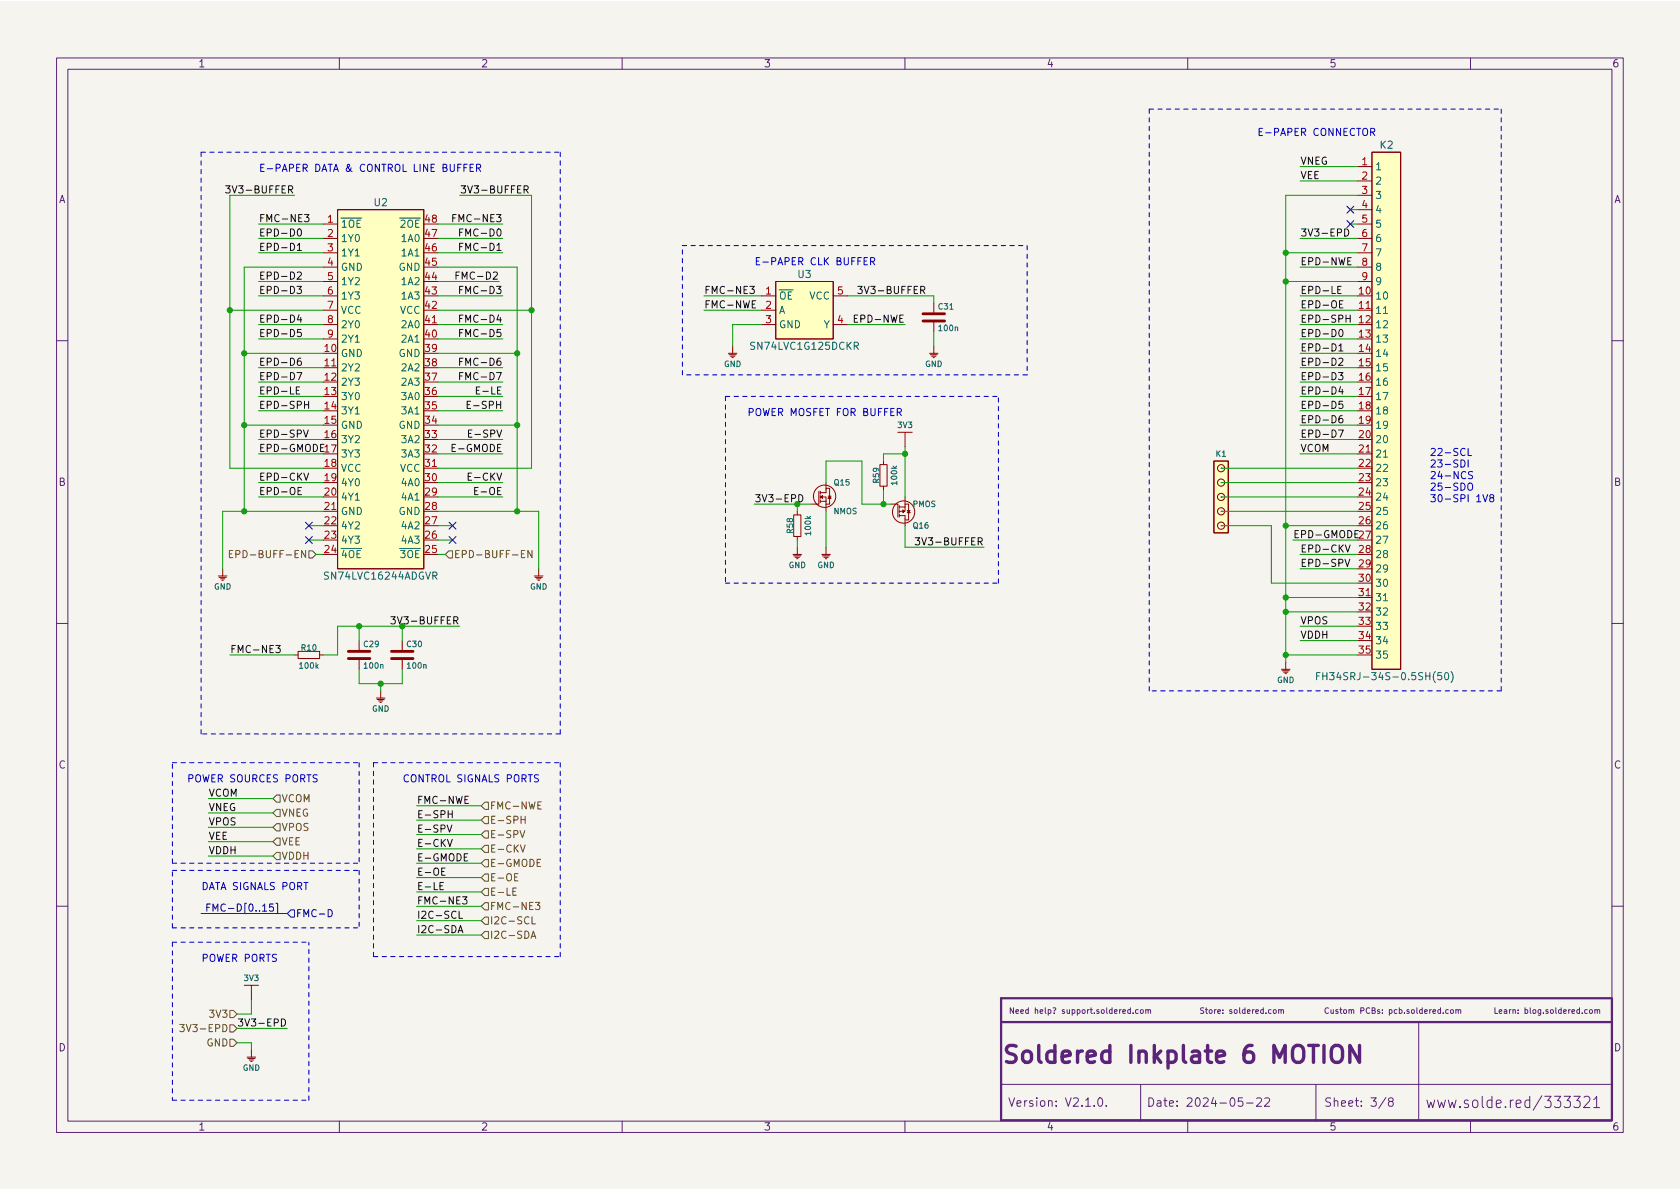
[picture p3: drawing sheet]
<svg xmlns="http://www.w3.org/2000/svg" width="297mm" height="210mm" viewBox="0 0 297 210" stroke-linecap="round" stroke-linejoin="round" font-family="sans-serif">
<path d="M0 .2h297v210.1h-297z" fill="#f5f4ef" stroke="#f5f4ef" stroke-width=".18"/>
<g fill="none" stroke="#5b2379" stroke-width=".18">
<path d="M10 10.2h277v190.1h-277zM12 12.2h273v186.1h-273zM60 10.2v2M110 10.2v2M160 10.2v2M210 10.2v2M260 10.2v2M10 60.2h2M285 60.2h2M10 110.2h2M285 110.2h2M10 160.2h2"/>
<path d="M199.9 178.6l-.3-.1-.2 .2 .1 .5h.4M199.9 178.2v1M200.3 179.1v.1M201.2 178.6l-.2-.1-.2 .2 .1 .5h.3M201.7 178.6l.3-.1 .1 .2v.3l-.1 .2-.4-.2zM202.6 178.6h.4v.6M202.6 178.5v.7M203 178.7l.1-.2 .3 .1v.6M225.2 178.6l.1-.1 .3 .1v.6l-.4-.1zM226.1 178.6h.4v.6M226.1 178.5v.7M226.5 178.7l.1-.2 .3 .1v.6"/>
<path d="M234.9 178.3a.44 .44 0 0 0-.6 .4 .44 .44 0 0 0 .6 .4M235.3 178.5l.1 .7 .3-.1M235.7 178.5v.7M236.6 178.6l-.3-.1-.1 .2v.1l.4 .1v.3h-.4M236.9 178.5h.4M237 178.2v.9l.3 .1M237.6 178.6l.3-.1 .2 .2v.3l-.2 .2-.3-.2zM238.5 178.6h.4v.6M238.5 178.5v.7M238.9 178.7l.2-.2 .2 .1 .1 .6M240.6 178.7h.5v-.4l-.5-.1v1M242.2 178.3a.44 .44 0 0 0-.7 .4 .44 .44 0 0 0 .7 .4"/>
<path d="M242.6 178.7l.4-.1 .1-.3-.5-.1v1h.4l.2-.3-.3-.2M243.9 178.6l-.2-.1-.1 .2v.1l.3 .1v.3h-.3M244.4 179.1v.1M244.4 178.6v.1M245.6 178.6l.3-.1 .2 .2-.1 .5h-.4M245.6 178.5v1M247 178.6l-.3-.1-.2 .2 .1 .5h.4M247.4 178.6l.3-.1 .2 .2-.1 .5h-.4M247.4 178.2v1M248.3 179.1v.1M249.1 178.6l-.2-.1-.2 .2 .1 .1 .3 .1v.3h-.4M249.6 178.6l.3-.1 .2 .2v.3l-.2 .2-.3-.2z"/>
<path d="M250.5 178.2v.9l.1 .1M251.5 178.6l-.3-.1-.2 .2 .1 .5h.4M251.5 178.2v1M251.9 178.9l.5-.1-.1-.2-.3-.1-.1 .2v.5h.4M252.8 178.5v.7M253.1 178.5l-.3 .2M253.4 178.9l.4-.1v-.2l-.3-.1-.1 .2v.5h.4M254.7 178.6l-.3-.1-.2 .2 .1 .5h.4M254.7 178.2v1M255.2 179.1v.1M256.1 178.6l-.3-.1-.2 .2 .1 .5h.4M256.5 178.6l.1-.1 .3 .1v.6l-.4-.1z"/>
<path d="M257.4 178.6h.4v.6M257.4 178.5v.7M257.8 178.7l.2-.2 .2 .1 .1 .6M280.6 178.6l-.2-.1-.2 .2 .1 .5h.3M281.1 178.6l.1-.1 .3 .1v.6l-.4-.1zM282 178.6h.4v.6M282 178.5v.7M282.4 178.7l.2-.2 .2 .1v.6M285 160.2h2M60 198.3v2M110 198.3v2M160 198.3v2"/>
<path d="M177 191.8h108M194.3 194.2l.2-.1a.81 .81 0 0 1 .5 .7 .81 .81 0 0 1-.3 .8h-.1a.81 .81 0 0 1-.6-.6 .81 .81 0 0 1 .3-.8zM195.6 195.5v.1M201.7 191.8v6.5M210 198.3v2M219.7 194.1h-.7l-.1 .7 .2-.1 .5 .1 .2 .2-.1 .5-.2 .1-.6-.1M220.4 195.1h1.2M222.2 194.3l.6-.2 .2 .2 .1 .3-1 1h1M223.6 194.3l.6-.2 .2 .2 .1 .3-.9 1h.9M232.7 191.8v6.5M245.1 194.1l-1.3 1.9M245.8 194.8l-.3-.3 .1-.2 .2-.2 .4 .1 .1 .2v.2l-.7 .2-.1 .3 .1 .4 .2 .1h.3l.2-.3v-.2l-.2-.3"/>
<path d="M250.8 180.7v17.6M260 198.3v2M270.5 194.6l-.5-.1-.4 .4v.6l.2 .3 .2 .1 .5-.1M270.5 193.9v2M272.6 193.8l-1.5 2.5M281.8 194.4l.5-.5v2M281.8 195.9h1"/>
</g>
<path d="M235.5 185.3a1.01 1.01 0 0 1 1.2-.4 1.01 1.01 0 0 1 .7 1v1a1 1 0 0 1-1 1 1 1 0 0 1-1-1v-1zM240.4 184.9v3l-1.7-3v3" fill="none" stroke="#5b2379" stroke-width=".6"/>
<path d="M284.8 176.5h-107.8v21.6h107.9M285 176.5v21.6M177 180.7h108" fill="none" stroke="#5b2379" stroke-width=".4"/>
<g fill="none" stroke="#840000" stroke-width=".18">
<path d="M57.1 39.6h2.6M59.7 37.1h15.2v63.5h-15.2zM240 39.6h2.6M240 29.5h2.6M240 32h2.6M240 34.5h2.6M240 37.1h2.6M242.6 26.9h5v91.5h-5zM57.1 42.2h2.6M57.1 44.7h2.6M57.1 47.2h2.6M57.1 57.4h2.6"/>
<path d="M57.1 49.8h2.6M57.1 52.3h2.6M57.1 54.9h2.6M57.1 59.9h2.6M74.9 57.4h2.6M134.6 57.4h2.6M134.6 52.3h2.6M134.6 54.9h2.6M137.2 49.8h10.1v10.1h-10.1zM147.3 57.4h2.6M147.3 52.3h2.6M165.1 53.6v1.9"/>
<path d="M165.1 56.8v1.9M240 42.2h2.6M240 44.7h2.6M240 47.2h2.6M240 49.8h2.6M240 54.9h2.6M57.1 65h2.6M128.8 62.5h1.5M128.9 62.7h1.3M129.2 63h.7M129.4 63.2h.3M129.5 61.2v1.3"/>
<path d="M158.7 76.4h2.6M160 76.4v2.6M164.3 62.5h1.6M164.5 62.7h1.2M164.7 63h.8M165 63.2h.2M165.1 61.2v1.3M57.1 90.4h2.6M74.9 82.8h2.6M140.2 98h1.5M140.3 91.1h1.3v3.8h-1.3zM140.3 98.3h1.3"/>
<path d="M140.6 98.5h.8M140.8 98.8h.3M141 90.4v.6M141 94.9v.6M141 96.8v1.2M144.8 86.9v2.2h-1.3M145 87.9h1v.7M145 86.9v.5M145 87.6v.5M145 88.4v.5M145 88.6h1M145.2 87.9l.2-.3v.5z"/>
<path d="M145.3 98h1.5M145.4 98.3h1.3M145.7 98.5h.7M145.9 98.8h.3M146 86.4h.7v2.7h-.7M146 85.3v1.8h-1M146 88.6v1.8M146 96.8v1.2M146.4 87.8h.5M155.6 82.2h1.2v3.8h-1.2zM156.2 81.5v.7M156.2 86v.6"/>
<path d="M157.5 89.1h1.2v2.3M159 89.4v.5M159 90.2v.5M159 90.9v.5M159 89.7h1M159 91.2h1v1.8M159.6 90.2l.3 .2-.3 .3zM160 89.7v.7h-1M160 89.1h.7v2.8h-.7M160 87.9v1.8M160.4 90.3h.5M160.7 90.3l.2 .4h-.5z"/>
<path d="M214.6 81.5h2.6v12.7h-2.6zM215.9 93h.1M215.9 90.4h.1M215.9 87.9h.1M215.9 85.3h.1M215.9 82.8h.1M240 80.3h2.6M38.6 101.8h1.5M38.7 102.1h1.3M39 102.4h.8M39.2 102.6h.3M39.4 100.6v1.2"/>
<path d="M52.1 115.8h.6M52.7 115.2h3.8v1.3h-3.8zM56.5 115.8h.6M63.5 113.3v1.9M63.5 116.5v1.9M71.1 113.3v1.9M71.1 116.5v1.9M94.5 101.8h1.5M94.6 102.1h1.3M94.9 102.4h.7M95.1 102.6h.3M95.2 100.6v1.2"/>
<path d="M226.6 118.4h1.5M226.7 118.6h1.3M226.9 118.9h.8M227.2 119.1h.3M227.3 117.1v1.3M240 105.7h2.6M66.5 123.4h1.6M66.7 123.7h1.2M66.9 123.9h.8M67.2 124.2h.2M67.3 122.2v1.2M43.2 174.2h2.5"/>
<path d="M44.4 174.2v2.6M43.7 186.9h1.5M43.8 187.2h1.3M44.1 187.4h.7M44.3 187.7h.3M44.4 185.7v1.2"/>
<circle cx="145.8" cy="87.8" r="1.97"/>
<circle cx="159.8" cy="90.5" r="1.97"/>
<circle cx="215.9" cy="82.8" r=".63"/>
<circle cx="215.9" cy="93" r=".63"/>
<circle cx="215.9" cy="87.9" r=".63"/>
<circle cx="215.9" cy="90.4" r=".63"/>
<circle cx="215.9" cy="85.3" r=".63"/>
</g>
<g fill="#ffffc2" stroke="#ffffc2" stroke-width=".18">
<path d="M59.7 37.1h15.2v63.5h-15.2z"/>
<path d="M137.2 49.8h10.1v10.1h-10.1z"/>
<path d="M214.6 81.5h2.6v12.7h-2.6z"/>
<path d="M242.6 26.9h5v91.5h-5z"/>
</g>
<path d="M163.2 56.8h3.8M163.2 55.5h3.8M61.6 116.5h3.8M61.6 115.2h3.8M69.2 116.5h3.8M69.2 115.2h3.8" fill="none" stroke="#840000" stroke-width=".5"/>
<path d="M244.6 55.4h.7M244.6 80.8h.7M232.8 119.5h.4M233.4 118.9h-.6v1.3M233.9 119.5h.7M233.9 118.9v1.3M244.6 106.2h.7M255.6 119l.1-.1a.68 .68 0 0 1 .5 .7 .68 .68 0 0 1-.5 .6 .85 .85 0 0 1-.1-1.2zM256.6 118.8a1.46 1.46 0 0 1 0 1.9" fill="none" stroke="#006464" stroke-width=".18"/>
<path d="M146.7 87.8l.2 .3h-.5z" fill="none" stroke="#840000" stroke-width=".2"/>
<g fill="none" stroke="#725600" stroke-width=".18">
<path d="M40.6 97.9h.4M41.2 97.3h-.6v1.3h.6M41.7 98l.6-.1 .1-.1v-.3l-.7-.2v1.3M54.6 97.4h.6l.7 .6-.7 .7h-.6zM79.4 97.4h.6v1.3h-.6l-.7-.7zM92.2 97.9h.4M92.8 97.3h-.6v1.3h.6M94.1 97.3v1.3l-.8-1.3v1.3M48.9 148.2h.6v1.3h-.6l-.6-.7zM48.9 145.7h.6v1.2h-.6l-.6-.6zM48.9 143.1h.6v1.3h-.6l-.6-.6zM48.9 140.6h.6v1.3h-.6l-.6-.7z"/>
<path d="M48.9 150.7h.6v1.3h-.6l-.6-.6zM85.7 157.1h.7v1.3h-.7l-.6-.7zM85.7 159.6h.7v1.3h-.7l-.6-.6zM85.7 152h.7v1.3h-.7l-.6-.7zM85.7 144.4h.7v1.3h-.7l-.6-.7zM85.7 149.5h.7v1.2h-.7l-.6-.6zM85.7 146.9h.7v1.3h-.7l-.6-.6zM85.7 141.9h.7v1.2h-.7l-.6-.6zM85.7 154.6h.7v1.2h-.7l-.6-.6zM90.7 157.6h.4M91 155.1h.4M91.3 157h-.6v1.3h.6"/>
<path d="M91.6 154.5h-.6v1.3h.6M91.9 146.9l.5 1.2 .4-1.2M92 149.4l.4 1.3 .5-1.3M92.1 144.9h.8M92.9 144.3v1.3M94.7 159.6h.8l-.5 .5 .4 .1v.5l-.2 .1-.5-.1M95.6 152h-.6v1.2h.6M95.7 141.8h-.6v1.3h.6M40.6 178.7h.7l.6 .6-.6 .7h-.7zM85.7 164.7h.7v1.3h-.7l-.6-.7zM85.7 162.2h.7v1.2h-.7l-.6-.6zM93.9 165.9l.4-1.2 .4 1.2"/>
<path d="M94 165.6h.6M94.1 162.1v1.3h.6M31.8 181.2h.8l-.5 .4 .4 .2v.5l-.2 .1-.5-.1M40.6 181.2h.7l.6 .7-.6 .6h-.7zM40.6 183.8h.7l.6 .6-.6 .6h-.7z"/>
</g>
<g fill="none" stroke="#000084" stroke-width=".18">
<path d="M238.2 36.5l1.2 1.2M238.2 39l1.2 1.2M239.4 36.5l-1.2 1.2M239.4 39l-1.2 1.2M54 94.9l1.2 1.2M54 92.3l1.2 1.3M55.2 94.9l-1.2 1.2M55.2 92.3l-1.2 1.3M79.4 92.3l1.2 1.3M79.4 94.9l1.2 1.2M80.6 92.3l-1.2 1.3M80.6 94.9l-1.2 1.2"/>
<path d="M37.2 159.9h-.6v1.2M35.6 161.5h15.2M36.6 160.5h.4M37.7 161.1v-1.2l.4 .9 .4-.9v1.2M50.8 161.5l.6-.6h.7v1.3h-.7zM58 160.8a.64 .64 0 0 1 .8 .7 .64 .64 0 0 1-.8 .6z"/>
</g>
<g fill="none" stroke="#0f0f0f" stroke-width=".18">
<path d="M39.9 32.9h.8l-.4 .4 .3 .2v.5l-.2 .1-.5-.1M53.8 37.9h.8l-.4 .5 .4 .1v.6l-.2 .1-.6-.1M80.1 38.5h.4M80.7 37.9h-.6v1.3M92.7 33.5h.6l.1-.2-.1-.3-.6-.1v1.2M93 33.5l.4 .6M52.5 50.6h.8l-.4 .5 .3 .1v.6l-.1 .1-.6-.1M52.6 48.2l.5-.1 .2 .4-.8 .9h.8M52.6 43.4l.3-.4v1.3M52.6 44.3h.7M52.7 40.6l.2-.1a.68 .68 0 0 1 .4 .6 .68 .68 0 0 1-.4 .6l-.2-.1-.1-.3zM52.9 55.7l-.3 .9h.8"/>
<path d="M53.2 56.1v.9M53.2 58.3h-.6v.6l.2-.2 .4 .1 .1 .2-.1 .4-.1 .1-.5-.1M80.6 48.7h.5M81.2 48.1h-.6v1.3M81.3 41.1h.4M81.3 56.3h.4M81.3 51.2h.4M81.3 58.9h.4M81.3 43.6h.4M81.9 40.5h-.6v1.2M81.9 55.7h-.6v1.3M81.9 58.3h-.6v1.2"/>
<path d="M81.9 43h-.6v1.3M81.9 50.6h-.6v1.3M132.6 50.6h.8l-.5 .5 .4 .1v.6l-.2 .1-.5-.1M133.6 53.2h-.6v1.2h.6M151.1 56.3h.4M151.7 50.6h.7l-.4 .5 .4 .1v.6l-.2 .1-.5-.1M151.7 55.7h-.6v1.3h.6M236.5 51.2h.5M236.8 58.4l.2-.1a.68 .68 0 0 1 .5 .6 .68 .68 0 0 1-.5 .6l-.2-.1-.1-.4zM236.8 53.8h.5M237.1 50.6h-.6v1.3h.6M237.4 53.2h-.6v1.2h.6"/>
<path d="M237.7 40.5a.64 .64 0 0 1 .8 .6 .64 .64 0 0 1-.8 .6zM238 56.3h.7M238.3 46.2h.4M238.7 55.7v1.3M238.9 45.6h-.6v1.2h.6M52.4 69h.4M52.5 65.9h.9l-.6 1.2M53 68.4h-.6v1.3h.6M53.2 63.3l-.4 .1a.86 .86 0 0 0 0 1.2l.4-.1 .1-.4-.2-.3h-.3l-.2 .3M53.7 76l.4 1.3 .4-1.3M53.8 71.6h.8M54.6 71v1.2"/>
<path d="M79.9 79.2h.5M80.5 78.6h-.6v1.2h.6M81.3 63.9h.4M81.3 66.5h.4M81.9 63.3h-.6v1.3M81.9 65.9h-.6v1.2M82.6 71.6h.4M82.8 76.6h.5M83.2 71h-.6v1.2h.6M83.4 76h-.6v1.3h.6M84.2 69h.5M84.8 68.4h-.6v1.3h.6"/>
<path d="M236.7 76h.8l-.5 1.3M236.7 65.9h.7l-.4 .5 .4 .1v.5l-.2 .1-.5-.1M236.7 61.2l.4-.4v1.3M236.7 63.5l.5-.2 .2 .4-.7 .9h.7M236.7 62.1h.7M237 68.4l-.3 .9h.8M237.3 73.5l-.3 .1a.86 .86 0 0 0 0 1.2l.4-.2v-.4l-.2-.2h-.2l-.3 .2M237.3 68.8v.9M237.4 71h-.6l-.1 .6 .2-.2 .4 .1 .1 .2v.4l-.2 .1-.5-.1M52.7 86.8h.4M53.3 86.2h-.6v1.3h.6M53.7 83.7l.4 1.2 .5-1.2"/>
<path d="M82.8 84.3h.4M83.4 83.7h-.6v1.2h.6M83.9 86.8h.4M84.5 86.2h-.6v1.3h.6M141.2 87.5a.64 .64 0 0 1 .8 .6 .64 .64 0 0 1-.8 .6zM161.8 95.1h.8l-.4 .5 .3 .1v.5l-.1 .2-.6-.2M237.8 98.9l.4 1.3 .5-1.3M237.9 96.4l.4 1.2 .4-1.2M48.8 114.1h.7l-.4 .5 .4 .1v.6l-.2 .1-.5-.1M69.1 109.1h.8l-.4 .4 .3 .2v.5l-.1 .1-.6-.1M77.8 156.7h.4M78.1 154.1h.4"/>
<path d="M78.4 156h-.6v1.3h.6M78.7 153.5h-.6v1.3h.6M79.1 145.9l.4 1.3 .4-1.3M79.1 148.4l.4 1.3 .5-1.3M79.2 144h.8M80 143.3v1.3M81.8 158.6h.8l-.5 .5 .4 .1v.5l-.2 .2-.5-.2M82.7 151h-.6v1.2h.6M82.8 140.8h-.6v1.3h.6M81 164.9l.4-1.2 .4 1.2M81.1 164.6h.6M81.2 161.1v1.3h.6"/>
<path d="M42.1 180.2h.8l-.4 .5 .4 .1v.5l-.2 .1-.6-.1"/>
</g>
<g fill="none" stroke="#0000c2" stroke-width=".18">
<path d="M82 29.7h.4M82.6 29h-.6v1.3M83.1 29.7h.4M83.7 29h-.6v1.3h.6M84.3 29.7h.6l.1-.2-.1-.3-.6-.2v1.3M84.6 29.7l.4 .6M242.3 23.4l.6-.1 .2-.2-.1-.3-.7-.1v1.3M242.6 23.4l.5 .6M152.8 46.2h.4M153.4 45.6h-.6v1.2h.6M153.9 46.2h.6l.2-.2-.1-.3-.7-.1v1.2M154.2 46.2l.5 .6"/>
<path d="M158.6 72.9l.6-.1 .2-.1-.1-.4-.7-.1v1.3M158.9 72.9l.5 .6M259.6 79.3v1.3h.6M258.3 81.3a.64 .64 0 0 1 .7 .7 .64 .64 0 0 1-.7 .6zM259.6 81.3v1.3M259.7 85.5l.1-.1a.43 .43 0 0 1 .6 .4v.5a.42 .42 0 0 1-.5 .4 .42 .42 0 0 1-.4-.4v-.5zM260.4 83.4h-.5l-.3 .2 .2 .3 .5 .3v.3l-.2 .1h-.5M262.2 87.5l.4 1.2 .4-1.2M263.6 88l-.2-.2v-.2l.2-.1h.4l.1 .4-.6 .2-.1 .2v.3l.2 .1h.4l.1-.2v-.4l-.2-.1M56.1 137.1l-.5-.1-.2 .2 .1 .3 .5 .3v.3l-.2 .2-.4-.1M95.2 137.1l-.5-.1-.2 .1v.4l.6 .2 .1 .3-.2 .3-.5-.1M53.7 156h.7"/>
</g>
<g fill="none" stroke="#0000c2" stroke-width=".18" stroke-dasharray=".8 .8">
<path d="M203.2 19.3v102.9M203.2 19.3h62.2M265.4 19.3v102.9M35.6 26.9h63.5M35.6 26.9v102.9M99.1 26.9v102.9M120.6 43.4h61M181.6 43.4v22.9M120.6 66.3v-22.9M128.3 70.1v33M128.3 70.1h48.2M181.6 66.3h-61"/>
<path d="M128.3 103.1h48.2M176.5 103.1v-33M30.5 134.9h33M63.5 134.9v17.7M66 134.9h33.1M99.1 129.8h-63.5M99.1 134.9v34.3M265.4 122.2h-62.2M30.5 152.6h33M30.5 153.9h33M30.5 152.6v-17.7M63.5 153.9v10.2"/>
<path d="M30.5 166.6v28M30.5 164.1v-10.2M30.5 166.6h24.1M30.5 164.1h33M66 169.2h33.1M66 169.2v-34.3M30.5 194.6h24.1M54.6 194.6v-28"/>
</g>
<g fill="none" stroke="#009600" stroke-width=".18">
<path d="M45.7 39.6h11.4M52.1 34.5h-11.5v48.3h16.5M77.5 39.6h11.4M81.3 34.5h12.7v48.3h-16.5M229.9 32h10.1M229.9 29.5h10.1M238.8 39.6h1.2M238.8 37.1h1.2M240 34.5h-12.7v82.6M40.6 54.9h16.5M45.7 49.8h11.4M45.7 44.7h11.4"/>
<path d="M45.7 42.2h11.4M45.7 59.9h11.4M45.7 52.3h11.4M45.7 57.4h11.4M57.1 47.2h-13.9v43.2M77.5 49.8h10.8M77.5 44.7h11.4M77.5 42.2h11.4M77.5 59.9h11.4M77.5 52.3h11.4M77.5 57.4h11.4M77.5 54.9h16.5"/>
<path d="M77.5 47.2h13.9v43.2M124.5 52.3h10.1M124.5 54.9h10.1M134.6 57.4h-5.1v3.8M149.9 52.3h15.2v1.3M149.9 57.4h10.1M165.1 58.7v2.5M227.3 49.8h12.7M227.3 44.7h12.7M229.9 42.2h10.1M229.9 59.9h10.1M229.9 52.3h10.1"/>
<path d="M229.9 57.4h10.1M229.9 54.9h10.1M229.9 47.2h10.1M43.2 62.5h13.9M43.2 75.2h13.9M45.7 67.6h11.4M45.7 65h11.4M45.7 72.6h11.4M45.7 77.7h11.4M45.7 70.1h11.4M77.5 62.5h13.9M77.5 67.6h11.4"/>
<path d="M77.5 65h11.4M77.5 72.6h11.4M77.5 77.7h11.4M77.5 75.2h13.9M77.5 70.1h11.4M160 79v8.9M229.9 62.5h10.1M229.9 67.6h10.1M229.9 65h10.1M229.9 72.6h10.1M229.9 77.7h10.1M229.9 75.2h10.1"/>
<path d="M229.9 70.1h10.1M45.7 85.3h11.4M45.7 87.9h11.4M45.7 80.3h11.4M54.6 93h2.5M54.6 95.5h2.5M55.9 98h1.2M57.1 90.4h-17.7v10.2M77.5 85.3h11.4M77.5 87.9h11.4M77.5 80.3h11.4M77.5 90.4h17.7v10.2"/>
<path d="M77.5 93h2.5M77.5 98h1.2M77.5 95.5h2.5M133.3 89.1h10.2M141 89.1v1.3M141 95.5v1.3M146 85.3v-3.8h6.4v7.6h5.1M146 90.4v6.4M156.2 86.6v2.5M160 80.3h-3.8v1.2M160 93v3.8h14M215.9 82.8h24.1"/>
<path d="M215.9 85.3h24.1M215.9 87.9h24.1M215.9 90.4h24.1M215.9 93h8.9v10.1h15.2M227.3 93h12.7M228.6 95.5h11.4M229.9 80.3h10.1M229.9 98h10.1M40.6 115.8h11.5M63.5 110.7v2.6M63.5 118.4v2.5h7.6v-2.5M71.1 110.7v2.6"/>
<path d="M81.3 110.7h-21.6v5.1h-2.6M227.3 105.7h12.7M227.3 108.2h12.7M227.3 115.8h12.7M229.9 100.6h10.1M229.9 113.3h10.1M229.9 110.7h10.1M67.3 120.9v1.3M36.8 141.2h11.5M36.8 143.8h11.5M36.8 151.4h11.5M36.8 148.8h11.5"/>
<path d="M36.8 146.3h11.5M73.7 142.5h11.4M73.7 145h11.4M73.7 147.6h11.4M73.7 150.1h11.4M73.7 152.6h11.4M73.7 155.2h11.4M73.7 157.7h11.4M44.4 176.8v2.5h-2.5M73.7 160.3h11.4M73.7 165.3h11.4M73.7 162.8h11.4"/>
<path d="M41.9 184.4h2.5v1.3M41.9 181.9h8.9"/>
</g>
<g fill="#009600" stroke="#009600" stroke-width=".18">
<circle cx="156.2" cy="89.1" r=".46"/>
<circle cx="227.3" cy="115.8" r=".46"/>
<circle cx="160" cy="80.3" r=".46"/>
<circle cx="227.3" cy="49.8" r=".46"/>
<circle cx="227.3" cy="44.7" r=".46"/>
<circle cx="227.3" cy="105.7" r=".46"/>
<circle cx="227.3" cy="108.2" r=".46"/>
<circle cx="227.3" cy="93" r=".46"/>
<circle cx="94" cy="54.9" r=".46"/>
<circle cx="91.4" cy="62.5" r=".46"/>
<circle cx="91.4" cy="75.2" r=".46"/>
<circle cx="141" cy="89.1" r=".46"/>
<circle cx="91.4" cy="90.4" r=".46"/>
<circle cx="63.5" cy="110.7" r=".46"/>
<circle cx="71.1" cy="110.7" r=".46"/>
<circle cx="67.3" cy="120.9" r=".46"/>
<circle cx="40.6" cy="54.9" r=".46"/>
<circle cx="43.2" cy="75.2" r=".46"/>
<circle cx="43.2" cy="62.5" r=".46"/>
<circle cx="43.2" cy="90.4" r=".46"/>
</g>
<text font-size="4.2" fill="#5b2379" x="177" y="188">Soldered Inkplate 6 MOTION</text>
<g font-size="2.8" fill="#5b2379">
<text x="252" y="196">www.solde.red/</text>
<text x="272.8" y="196">333321</text>
</g>
<g font-size="2.1" fill="#5b2379">
<text x="178.2" y="195.7">Version: V2.1.0.</text>
<text x="202.7" y="195.7">Date: 2024-05-22</text>
<text x="234" y="195.7">Sheet: 3/8</text>
</g>
<g font-size="1.8" fill="#5b2379">
<text x="35" y="11.9">1</text>
<text x="85" y="11.9">2</text>
<text x="135" y="11.9">3</text>
<text x="185" y="11.9">4</text>
<text x="235" y="11.9">5</text>
<text x="285" y="11.9">6</text>
<text x="10.3" y="35.9">A</text>
<text x="285.3" y="35.9">A</text>
<text x="10.3" y="85.9">B</text>
<text x="285.3" y="85.9">B</text>
<text x="10.3" y="135.9">C</text>
<text x="285.3" y="135.9">C</text>
<text x="10.3" y="185.9">D</text>
<text x="285.3" y="185.9">D</text>
<text x="35" y="199.9">1</text>
<text x="85" y="199.9">2</text>
<text x="135" y="199.9">3</text>
<text x="185" y="199.9">4</text>
<text x="235" y="199.9">5</text>
<text x="285" y="199.9">6</text>
</g>
<g font-size="1.8" fill="#0000c2">
<text x="222.2" y="24">E-PAPER CONNECTOR</text>
<text x="45.7" y="30.4">E-PAPER DATA &amp; CONTROL LINE BUFFER</text>
<text x="133.3" y="46.9">E-PAPER CLK BUFFER</text>
<text x="132.1" y="73.6">POWER MOSFET FOR BUFFER</text>
<text x="252.7" y="80.6">22-SCL</text>
<text x="252.7" y="82.7">23-SDI</text>
<text x="252.7" y="84.7">24-NCS</text>
<text x="252.7" y="86.8">25-SDO</text>
<text x="252.7" y="88.8">30-SPI 1V8</text>
<text x="33" y="138.3">POWER SOURCES PORTS</text>
<text x="71.1" y="138.3">CONTROL SIGNALS PORTS</text>
<text x="35.6" y="157.4">DATA SIGNALS PORT</text>
<text x="35.6" y="170.1">POWER PORTS</text>
</g>
<g font-size="1.8" fill="#0f0f0f">
<text x="229.9" y="29.1">VNEG</text>
<text x="41.2" y="34.2">3V3-BUFFER</text>
<text x="81.3" y="34.2">3V3-BUFFER</text>
<text x="229.9" y="31.6">VEE</text>
<text x="45.7" y="41.8">EPD-D0</text>
<text x="45.7" y="39.3">FMC-NE3</text>
<text x="81" y="39.3">FMC-NE3</text>
<text x="82.2" y="41.8">FMC-D0</text>
<text x="229.9" y="41.8">3V3-EPD</text>
<text x="45.7" y="44.3">EPD-D1</text>
<text x="82.2" y="44.3">FMC-D1</text>
<text x="229.9" y="46.9">EPD-NWE</text>
<text x="45.7" y="52">EPD-D3</text>
<text x="45.7" y="49.4">EPD-D2</text>
<text x="81.6" y="49.4">FMC-D2</text>
<text x="82.2" y="52">FMC-D3</text>
<text x="124.5" y="52">FMC-NE3</text>
<text x="152.9" y="52">3V3-BUFFER</text>
<text x="229.9" y="52">EPD-LE</text>
<text x="45.7" y="57">EPD-D4</text>
<text x="45.7" y="59.6">EPD-D5</text>
<text x="82.2" y="57">FMC-D4</text>
<text x="82.2" y="59.6">FMC-D5</text>
<text x="124.5" y="54.5">FMC-NWE</text>
<text x="151.7" y="57">EPD-NWE</text>
<text x="229.9" y="54.5">EPD-OE</text>
<text x="229.9" y="57">EPD-SPH</text>
<text x="229.9" y="59.6">EPD-D0</text>
<text x="45.7" y="64.7">EPD-D6</text>
<text x="82.2" y="64.7">FMC-D6</text>
<text x="229.9" y="62.1">EPD-D1</text>
<text x="229.9" y="64.7">EPD-D2</text>
<text x="45.7" y="67.2">EPD-D7</text>
<text x="45.7" y="69.7">EPD-LE</text>
<text x="82.2" y="67.2">FMC-D7</text>
<text x="84.9" y="69.7">E-LE</text>
<text x="229.9" y="67.2">EPD-D3</text>
<text x="229.9" y="69.7">EPD-D4</text>
<text x="45.7" y="72.3">EPD-SPH</text>
<text x="45.7" y="77.4">EPD-SPV</text>
<text x="83.5" y="72.3">E-SPH</text>
<text x="83.6" y="77.4">E-SPV</text>
<text x="229.9" y="72.3">EPD-D5</text>
<text x="229.9" y="74.8">EPD-D6</text>
<text x="229.9" y="77.4">EPD-D7</text>
<text x="45.7" y="79.9">EPD-GMODE 17</text>
<text x="80.4" y="79.9">E-GMODE</text>
<text x="229.9" y="79.9">VCOM</text>
<text x="45.7" y="85">EPD-CKV</text>
<text x="45.7" y="87.5">EPD-OE</text>
<text x="83.4" y="85">E-CKV</text>
<text x="84.6" y="87.5">E-OE</text>
<text x="133.3" y="88.8">3V3-EPD</text>
<text x="228.6" y="95.1">EPD-GMODE 27</text>
<text x="163.1" y="96.4">3V3-BUFFER</text>
<text x="229.9" y="100.2">EPD-SPV</text>
<text x="229.9" y="97.7">EPD-CKV</text>
<text x="70.4" y="110.4">3V3-BUFFER</text>
<text x="229.9" y="110.4">VPOS</text>
<text x="229.9" y="112.9">VDDH</text>
<text x="40.6" y="115.5">FMC-NE3</text>
<text x="36.8" y="143.4">VNEG</text>
<text x="36.8" y="140.9">VCOM</text>
<text x="73.7" y="142.1">FMC-NWE</text>
<text x="36.8" y="148.5">VEE</text>
<text x="36.8" y="145.9">VPOS</text>
<text x="73.7" y="149.8">E-CKV</text>
<text x="73.7" y="147.2">E-SPV</text>
<text x="73.7" y="144.7">E-SPH</text>
<text x="36.8" y="151">VDDH</text>
<text x="73.7" y="152.3">E-GMODE</text>
<text x="73.7" y="154.8">E-OE</text>
<text x="73.7" y="159.9">FMC-NE3</text>
<text x="73.7" y="157.4">E-LE</text>
<text x="73.7" y="162.5">I2C-SCL</text>
<text x="73.7" y="165">I2C-SDA</text>
<text x="43.4" y="181.5">3V3-EPD</text>
</g>
<g font-size="1.8" fill="#a90000">
<text x="240.8" y="29.2">1</text>
<text x="240.8" y="31.7">2</text>
<text x="240.8" y="34.3">3</text>
<text x="57.9" y="39.4">1</text>
<text x="57.9" y="41.9">2</text>
<text x="75.2" y="41.9">47</text>
<text x="75.2" y="39.4">48</text>
<text x="240.8" y="36.8">4</text>
<text x="240.8" y="39.4">5</text>
<text x="240.8" y="41.9">6</text>
<text x="57.9" y="44.4">3</text>
<text x="57.9" y="47">4</text>
<text x="75.2" y="47">45</text>
<text x="75.2" y="44.4">46</text>
<text x="240.8" y="44.4">7</text>
<text x="240.8" y="47">8</text>
<text x="57.9" y="49.5">5</text>
<text x="57.9" y="52.1">6</text>
<text x="75.2" y="52.1">43</text>
<text x="75.2" y="49.5">44</text>
<text x="135.4" y="52.1">1</text>
<text x="148.1" y="52.1">5</text>
<text x="240.3" y="52.1">10</text>
<text x="240.8" y="49.5">9</text>
<text x="57.9" y="54.6">7</text>
<text x="57.9" y="57.1">8</text>
<text x="57.9" y="59.7">9</text>
<text x="75.2" y="59.7">40</text>
<text x="75.2" y="57.1">41</text>
<text x="75.2" y="54.6">42</text>
<text x="135.4" y="54.6">2</text>
<text x="135.4" y="57.1">3</text>
<text x="148.1" y="57.1">4</text>
<text x="240.3" y="54.6">11</text>
<text x="240.3" y="57.1">12</text>
<text x="240.3" y="59.7">13</text>
<text x="57.4" y="62.2">10</text>
<text x="57.4" y="64.8">11</text>
<text x="75.2" y="64.8">38</text>
<text x="75.2" y="62.2">39</text>
<text x="240.3" y="62.2">14</text>
<text x="240.3" y="64.8">15</text>
<text x="57.4" y="67.3">12</text>
<text x="57.4" y="69.8">13</text>
<text x="75.2" y="69.8">36</text>
<text x="75.2" y="67.3">37</text>
<text x="240.3" y="67.3">16</text>
<text x="240.3" y="69.8">17</text>
<text x="57.4" y="72.4">14</text>
<text x="57.4" y="74.9">15</text>
<text x="57.4" y="77.5">16</text>
<text x="75.2" y="77.5">33</text>
<text x="75.2" y="74.9">34</text>
<text x="75.2" y="72.4">35</text>
<text x="240.3" y="72.4">18</text>
<text x="240.3" y="74.9">19</text>
<text x="240.3" y="77.5">20</text>
<text x="57.4" y="82.5">18</text>
<text x="75.2" y="82.5">31</text>
<text x="75.2" y="80">32</text>
<text x="240.3" y="80">21</text>
<text x="240.3" y="82.5">22</text>
<text x="57.4" y="85.1">19</text>
<text x="57.4" y="87.6">20</text>
<text x="75.2" y="87.6">29</text>
<text x="75.2" y="85.1">30</text>
<text x="240.3" y="85.1">23</text>
<text x="240.3" y="87.6">24</text>
<text x="57.4" y="90.2">21</text>
<text x="57.4" y="92.7">22</text>
<text x="57.4" y="95.2">23</text>
<text x="75.2" y="95.2">26</text>
<text x="75.2" y="92.7">27</text>
<text x="75.2" y="90.2">28</text>
<text x="240.3" y="90.2">25</text>
<text x="240.3" y="92.7">26</text>
<text x="57.4" y="97.8">24</text>
<text x="75.2" y="97.8">25</text>
<text x="240.3" y="97.8">28</text>
<text x="240.3" y="100.3">29</text>
<text x="240.3" y="102.9">30</text>
<text x="240.3" y="105.4">31</text>
<text x="240.3" y="107.9">32</text>
<text x="240.3" y="110.5">33</text>
<text x="240.3" y="113">34</text>
<text x="240.3" y="115.6">35</text>
</g>
<g font-size="1.8" fill="#006464">
<text x="244" y="26.3">K2</text>
<text x="243.1" y="30.1">1</text>
<text x="243.1" y="32.6">2</text>
<text x="243.1" y="35.2">3</text>
<text x="60.2" y="40.3">~{1OE}</text>
<text x="66.2" y="36.4">U2</text>
<text x="69.5" y="40.3">~{2OE}</text>
<text x="243.1" y="37.7">4</text>
<text x="243.1" y="40.3">5</text>
<text x="60.2" y="42.8">1Y0</text>
<text x="60.2" y="45.3">1Y1</text>
<text x="60.2" y="47.9">GND</text>
<text x="70.5" y="47.9">GND</text>
<text x="71.2" y="45.3">1A1</text>
<text x="71.2" y="42.8">1A0</text>
<text x="243.1" y="42.8">6</text>
<text x="243.1" y="45.3">7</text>
<text x="243.1" y="47.9">8</text>
<text x="60.2" y="50.4">1Y2</text>
<text x="60.2" y="53">1Y3</text>
<text x="71.2" y="53">1A3</text>
<text x="71.2" y="50.4">1A2</text>
<text x="137.7" y="53">~{OE} VCC</text>
<text x="141.1" y="49.1">U3</text>
<text x="243.1" y="53">10</text>
<text x="243.1" y="50.4">9</text>
<text x="60.2" y="55.5">VCC</text>
<text x="60.2" y="58">2Y0</text>
<text x="70.7" y="55.5">VCC</text>
<text x="71.2" y="58">2A0</text>
<text x="137.7" y="55.5">A</text>
<text x="137.7" y="58">GND</text>
<text x="145.6" y="58">Y</text>
<text x="243.1" y="55.5">11</text>
<text x="243.1" y="58">12</text>
<text x="60.2" y="63.1">GND</text>
<text x="60.2" y="65.7">2Y2</text>
<text x="60.2" y="60.6">2Y1</text>
<text x="70.5" y="63.1">GND</text>
<text x="71.2" y="65.7">2A2</text>
<text x="71.2" y="60.6">2A1</text>
<text x="133.1" y="61.8">SN74LVC1G125DCKR</text>
<text x="243.1" y="60.6">13</text>
<text x="243.1" y="63.1">14</text>
<text x="243.1" y="65.7">15</text>
<text x="60.2" y="68.2">2Y3</text>
<text x="60.2" y="70.7">3Y0</text>
<text x="71.2" y="70.7">3A0</text>
<text x="71.2" y="68.2">2A3</text>
<text x="243.1" y="68.2">16</text>
<text x="243.1" y="70.7">17</text>
<text x="60.2" y="73.3">3Y1</text>
<text x="60.2" y="75.8">GND</text>
<text x="70.5" y="75.8">GND</text>
<text x="71.2" y="73.3">3A1</text>
<text x="243.1" y="73.3">18</text>
<text x="243.1" y="75.8">19</text>
<text x="60.2" y="78.4">3Y2</text>
<text x="60.2" y="80.9">3Y3</text>
<text x="60.2" y="83.4">VCC</text>
<text x="70.7" y="83.4">VCC</text>
<text x="71.2" y="80.9">3A3</text>
<text x="71.2" y="78.4">3A2</text>
<text x="243.1" y="78.4">20</text>
<text x="243.1" y="80.9">21</text>
<text x="243.1" y="83.4">22</text>
<text x="60.2" y="86">4Y0</text>
<text x="60.2" y="88.5">4Y1</text>
<text x="71.2" y="88.5">4A1</text>
<text x="71.2" y="86">4A0</text>
<text x="243.1" y="86">23</text>
<text x="243.1" y="88.5">24</text>
<text x="60.2" y="91.1">GND</text>
<text x="60.2" y="93.6">4Y2</text>
<text x="70.5" y="91.1">GND</text>
<text x="71.2" y="93.6">4A2</text>
<text x="243.1" y="91.1">25</text>
<text x="243.1" y="93.6">26</text>
<text x="60.2" y="96.1">4Y3</text>
<text x="60.2" y="98.7">~{4OE}</text>
<text x="69.5" y="98.7">~{3OE}</text>
<text x="71.2" y="96.1">4A3</text>
<text x="243.1" y="96.1">27</text>
<text x="243.1" y="98.7">28</text>
<text x="243.1" y="101.2">29</text>
<text x="57.7" y="102.5">SN74LVC16244ADGVR</text>
<text x="243.1" y="103.8">30</text>
<text x="243.1" y="106.3">31</text>
<text x="243.1" y="108.8">32</text>
<text x="243.1" y="111.4">33</text>
<text x="243.1" y="113.9">34</text>
<text x="243.1" y="116.5">35</text>
<text x="234.8" y="120.3">FH34SRJ-34S-0.5SH(50)</text>
</g>
<g font-size="1.8" fill="#725600">
<text x="42.4" y="98.7">EPD-BUFF-EN</text>
<text x="80.2" y="98.7">EPD-BUFF-EN</text>
<text x="49.7" y="141.9">VCOM</text>
<text x="86.6" y="143.1">FMC-NWE</text>
<text x="49.7" y="149.5">VEE</text>
<text x="49.7" y="146.9">VPOS</text>
<text x="49.7" y="144.4">VNEG</text>
<text x="86.6" y="145.7">E-SPH</text>
<text x="86.6" y="148.2">E-SPV</text>
<text x="49.7" y="152">VDDH</text>
<text x="86.6" y="153.3">E-GMODE</text>
<text x="86.6" y="150.7">E-CKV</text>
<text x="86.6" y="155.8">E-OE</text>
<text x="86.6" y="158.4">E-LE</text>
<text x="86.6" y="160.9">FMC-NE3</text>
<text x="86.6" y="166">I2C-SDA</text>
<text x="86.6" y="163.4">I2C-SCL</text>
<text x="37.3" y="180">3V3</text>
<text x="33.1" y="182.5">3V3-EPD</text>
<text x="36.5" y="185">GND</text>
</g>
<g font-size="1.8" fill="#000084">
<text x="38.7" y="161.2">FMC-D[0..15]</text>
<text x="52.3" y="162.2">FMC-D</text>
</g>
<g font-size="1.4" fill="#006464">
<text x="166" y="54.7">C31</text>
<text x="166.1" y="58.5">100n</text>
<text x="128" y="64.9">GND</text>
<text x="163.6" y="64.9">GND</text>
<text x="158.8" y="75.7">3V3</text>
<text x="215" y="80.8">K1</text>
<text x="147.5" y="85.8">Q15</text>
<text x="155.4" y="85.3" transform="rotate(-90 155.4 85.3)">R59</text>
<text x="158.6" y="85.6" transform="rotate(-90 158.6 85.6)">100k</text>
<text x="161.4" y="89.6">PMOS</text>
<text x="140.2" y="94.2" transform="rotate(-90 140.2 94.2)">R58</text>
<text x="143.4" y="94.5" transform="rotate(-90 143.4 94.5)">100k</text>
<text x="147.4" y="90.9">NMOS</text>
<text x="161.5" y="93.5">Q16</text>
<text x="139.4" y="100.4">GND</text>
<text x="144.5" y="100.4">GND</text>
<text x="37.8" y="104.3">GND</text>
<text x="93.7" y="104.3">GND</text>
<text x="53.1" y="118.2">100k</text>
<text x="53.3" y="115">R10</text>
<text x="64.4" y="114.4">C29</text>
<text x="64.5" y="118.2">100n</text>
<text x="72" y="114.4">C30</text>
<text x="72.1" y="118.2">100n</text>
<text x="65.8" y="125.8">GND</text>
<text x="225.8" y="120.8">GND</text>
<text x="43.2" y="173.5">3V3</text>
<text x="42.9" y="189.3">GND</text>
</g>
<g font-size="1.4" fill="#5b2379">
<text x="178.3" y="179.3">Need help? support.soldered.com</text>
<text x="212" y="179.3">Store: soldered.com</text>
<text x="264" y="179.3">Learn: blog.soldered.com</text>
</g>
</svg>
